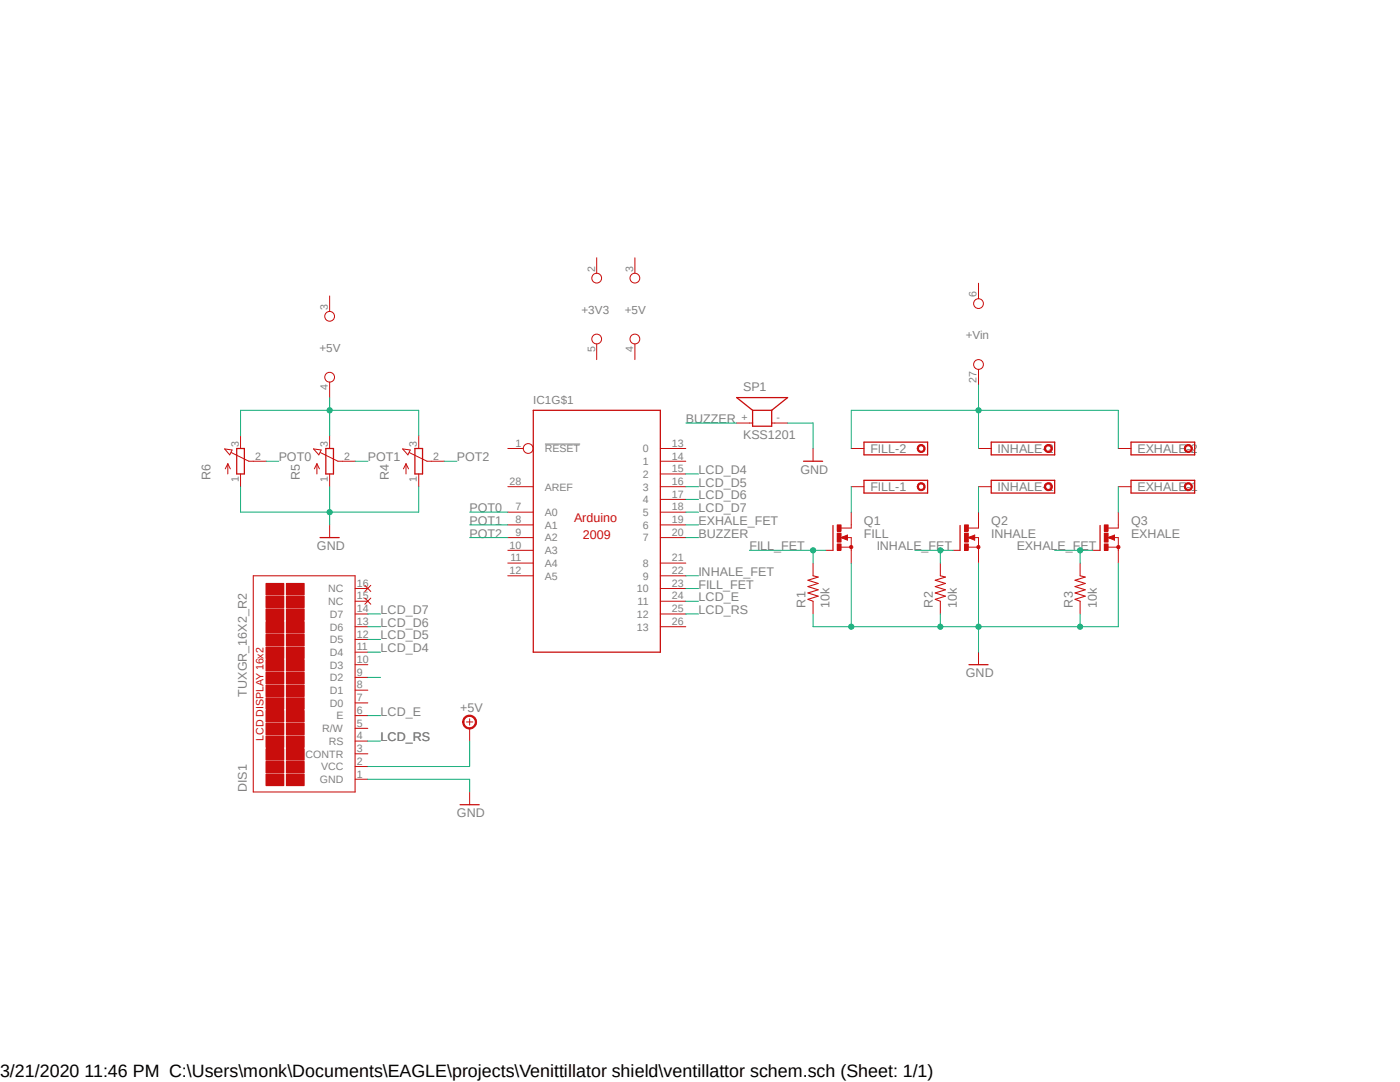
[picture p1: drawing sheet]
<svg xmlns="http://www.w3.org/2000/svg" width="279mm" height="216mm" viewBox="0 0 279 216" stroke-linecap="round" stroke-linejoin="round" font-family="sans-serif">
<path d="M39.5 47.1l200.4 116.6M239.9 47.1l-200.4 116.6" fill="none" stroke="#fff" stroke-width=".2"/>
<path d="M108.8 88.6h7" fill="none" stroke="#808080" stroke-width=".2"/>
<path d="M106.4 81.9h25.4v48.2h-25.4zM166.2 104.9v4.9" fill="none" stroke="#c90d0c" stroke-width=".25"/>
<g fill="none" stroke="#c90d0c" stroke-width=".2">
<path d="M119.1 51.4v3.1M126.7 51.4v3.1M195.3 56.5v3.1M119.1 68.6v3.2M126.7 68.6v3.2M195.3 73.7v3.1M101.3 97.1h5.1M101.3 89.5h3.1M131.8 99.7h5.1M131.8 97.1h5.1M131.8 94.6h5.1M131.8 92h5.1"/>
<path d="M131.8 89.5h5.1M101.3 114.9h5.1M101.3 112.4h5.1M101.3 107.3h5.1M101.3 104.7h5.1M101.3 102.2h5.1M101.3 109.8h5.1M131.8 120h5.1M131.8 117.4h5.1M131.8 114.9h5.1M131.8 112.4h5.1M131.8 107.3h5.1"/>
<path d="M131.8 104.7h5.1M131.8 102.2h5.1M164.8 109.8h1.4M167.9 109.2h2M167.9 107.3l1.2-.5v1zM169 107.3h.9v2.5M169.9 104.7v.7h-2M131.8 125.1h5.1M131.8 122.5h5.1"/>
<circle cx="119.1" cy="55.5" r=".98"/>
<circle cx="126.7" cy="55.5" r=".98"/>
<circle cx="119.1" cy="67.6" r=".98"/>
<circle cx="126.7" cy="67.6" r=".98"/>
<circle cx="195.3" cy="60.6" r=".98"/>
<circle cx="195.3" cy="72.7" r=".98"/>
<circle cx="105.4" cy="89.5" r=".98"/>
</g>
<path d="M169 107l-.9 .3 .9 .2v-.2h-.3" fill="none" stroke="#c90d0c" stroke-width=".34"/>
<path d="M169.6 108.9h.5l.1 .3-.1 .2-.2 .1-.3-.1z" fill-rule="evenodd" fill="#c90d0c"/>
<path d="M169.6 108.9h.5l.1 .3-.1 .2-.2 .1-.3-.1z" fill="none" stroke="#c90d0c" stroke-width=".2"/>
<path d="M167.1 108.5h.8v1.3h-.8z" fill-rule="evenodd" fill="#c90d0c"/>
<path d="M167.1 108.5h.8v1.3h-.8z" fill="none" stroke="#c90d0c" stroke-width=".2"/>
<path d="M167.1 104.7h.8v1.3h-.8z" fill-rule="evenodd" fill="#c90d0c"/>
<path d="M167.1 104.7h.8v1.3h-.8z" fill="none" stroke="#c90d0c" stroke-width=".2"/>
<path d="M167.1 106.4h.8v1.8h-.8z" fill-rule="evenodd" fill="#c90d0c"/>
<path d="M167.1 106.4h.8v1.8h-.8zM169.9 102.2v2.5M169.9 109.8v2.6M190.2 109.8h1.4M193.3 109.2h2M193.3 107.3l1.2-.5v1zM194.4 107.3h.9v2.5M195.3 104.7v.7h-2" fill="none" stroke="#c90d0c" stroke-width=".2"/>
<path d="M191.6 104.9v4.9" fill="none" stroke="#c90d0c" stroke-width=".25"/>
<path d="M194.4 107l-.9 .3 .9 .2v-.2h-.3" fill="none" stroke="#c90d0c" stroke-width=".34"/>
<path d="M195 108.9h.5v.5l-.2 .1-.3-.1z" fill-rule="evenodd" fill="#c90d0c"/>
<path d="M195 108.9h.5v.5l-.2 .1-.3-.1z" fill="none" stroke="#c90d0c" stroke-width=".2"/>
<path d="M192.5 108.5h.8v1.3h-.8z" fill-rule="evenodd" fill="#c90d0c"/>
<path d="M192.5 108.5h.8v1.3h-.8z" fill="none" stroke="#c90d0c" stroke-width=".2"/>
<path d="M192.5 104.7h.8v1.3h-.8z" fill-rule="evenodd" fill="#c90d0c"/>
<path d="M192.5 104.7h.8v1.3h-.8z" fill="none" stroke="#c90d0c" stroke-width=".2"/>
<path d="M192.5 106.4h.8v1.8h-.8z" fill-rule="evenodd" fill="#c90d0c"/>
<path d="M192.5 106.4h.8v1.8h-.8zM195.3 102.2v2.5M195.3 109.8v2.6M218.1 109.8h1.4M221.1 109.2h2.1M221.1 107.3l1.3-.5v1zM222.3 107.3h.9v2.5M223.2 104.7v.7h-2" fill="none" stroke="#c90d0c" stroke-width=".2"/>
<path d="M219.5 104.9v4.9" fill="none" stroke="#c90d0c" stroke-width=".25"/>
<path d="M222.3 107l-.9 .3 .9 .2v-.2h-.3" fill="none" stroke="#c90d0c" stroke-width=".34"/>
<path d="M223 108.9h.4v.5l-.2 .1-.2-.1-.2-.2z" fill-rule="evenodd" fill="#c90d0c"/>
<path d="M223 108.9h.4v.5l-.2 .1-.2-.1-.2-.2z" fill="none" stroke="#c90d0c" stroke-width=".2"/>
<path d="M220.4 108.5h.7v1.3h-.7z" fill-rule="evenodd" fill="#c90d0c"/>
<path d="M220.4 108.5h.7v1.3h-.7z" fill="none" stroke="#c90d0c" stroke-width=".2"/>
<path d="M220.4 104.7h.7v1.3h-.7z" fill-rule="evenodd" fill="#c90d0c"/>
<path d="M220.4 104.7h.7v1.3h-.7z" fill="none" stroke="#c90d0c" stroke-width=".2"/>
<path d="M220.4 106.4h.7v1.8h-.7z" fill-rule="evenodd" fill="#c90d0c"/>
<path d="M162.3 112.4v2.5M162.3 120v2.5M187.7 112.4v2.5M187.7 120v2.5M215.6 112.4v2.5M215.6 120v2.5M220.4 106.4h.7v1.8h-.7zM223.2 102.2v2.5M223.2 109.8v2.6M195.3 130.1v2.5" fill="none" stroke="#c90d0c" stroke-width=".2"/>
<path d="M172.4 95.8h12.7v2.6h-12.7zM193.4 132.6h3.8" fill="none" stroke="#c90d0c" stroke-width=".25"/>
<path d="M162.3 114.9l1 .2-2.1 .7 2.1 .6-2.1 .7 2.1 .6-2.1 .6 2.1 .7-2.1 .6 1.1 .4M187.7 114.9l1 .2-2.1 .7 2.1 .6-2.1 .7 2.1 .6-2.1 .6 2.1 .7-2.1 .6 1.1 .4M215.6 114.9l1 .2-2.1 .7 2.1 .6-2.1 .7 2.1 .6-2.1 .6 2.1 .7-2.1 .6 1.1 .4" fill="none" stroke="#c90d0c" stroke-width=".21"/>
<path d="M183.4 96.4a.8 .8 0 0 1 1.2 .4 .8 .8 0 0 1-.6 1.1 .8 .8 0 0 1-1-.8h.3a.54 .54 0 0 1 .8-.4 .54 .54 0 0 1 .1 .8 .54 .54 0 0 1-.9-.1v-.3h-.3z" fill-rule="evenodd" fill="#c90d0c"/>
<path d="M169.9 97.1h2.5M183.4 96.4a.8 .8 0 0 1 1.2 .4 .8 .8 0 0 1-.6 1.1 .8 .8 0 0 1-1-.8h.3a.54 .54 0 0 1 .8-.4 .54 .54 0 0 1 .1 .8 .54 .54 0 0 1-.9-.1v-.3h-.3z" fill="none" stroke="#c90d0c" stroke-width=".2"/>
<path d="M172.4 88.2h12.7v2.6h-12.7z" fill="none" stroke="#c90d0c" stroke-width=".25"/>
<path d="M183.4 88.8a.8 .8 0 0 1 1.2 .3 .8 .8 0 0 1-.6 1.2 .8 .8 0 0 1-1-.8h.3a.54 .54 0 0 1 .8-.5 .54 .54 0 0 1 .1 .9 .54 .54 0 0 1-.9-.2v-.2h-.3z" fill-rule="evenodd" fill="#c90d0c"/>
<path d="M169.9 89.5h2.5M183.4 88.8a.8 .8 0 0 1 1.2 .3 .8 .8 0 0 1-.6 1.2 .8 .8 0 0 1-1-.8h.3a.54 .54 0 0 1 .8-.5 .54 .54 0 0 1 .1 .9 .54 .54 0 0 1-.9-.2v-.2h-.3z" fill="none" stroke="#c90d0c" stroke-width=".2"/>
<path d="M197.8 95.8h12.7v2.6h-12.7z" fill="none" stroke="#c90d0c" stroke-width=".25"/>
<path d="M208.5 96.7a.82 .82 0 0 1 1.3-.2 .82 .82 0 0 1-.3 1.4 .82 .82 0 0 1-1.1-.8h.3a.55 .55 0 0 1 .7-.6 .55 .55 0 0 1 .3 .9 .55 .55 0 0 1-1 0v-.3h-.3z" fill-rule="evenodd" fill="#c90d0c"/>
<path d="M195.3 97.1h2.5M208.5 96.7a.82 .82 0 0 1 1.3-.2 .82 .82 0 0 1-.3 1.4 .82 .82 0 0 1-1.1-.8h.3a.55 .55 0 0 1 .7-.6 .55 .55 0 0 1 .3 .9 .55 .55 0 0 1-1 0v-.3h-.3z" fill="none" stroke="#c90d0c" stroke-width=".2"/>
<path d="M197.8 88.2h12.7v2.6h-12.7z" fill="none" stroke="#c90d0c" stroke-width=".25"/>
<path d="M208.5 89.1a.82 .82 0 0 1 1.3-.2 .82 .82 0 0 1-.3 1.3 .82 .82 0 0 1-1.1-.7h.3a.55 .55 0 0 1 .7-.6 .55 .55 0 0 1 .3 .9 .55 .55 0 0 1-1-.1v-.2h-.3z" fill-rule="evenodd" fill="#c90d0c"/>
<path d="M195.3 89.5h2.5M208.5 89.1a.82 .82 0 0 1 1.3-.2 .82 .82 0 0 1-.3 1.3 .82 .82 0 0 1-1.1-.7h.3a.55 .55 0 0 1 .7-.6 .55 .55 0 0 1 .3 .9 .55 .55 0 0 1-1-.1v-.2h-.3z" fill="none" stroke="#c90d0c" stroke-width=".2"/>
<path d="M225.7 95.8h12.7v2.6h-12.7z" fill="none" stroke="#c90d0c" stroke-width=".25"/>
<path d="M236.7 96.4a.82 .82 0 0 1 1.2 .4 .82 .82 0 0 1-.6 1.1 .82 .82 0 0 1-1-.8h.3a.56 .56 0 0 1 .8-.5 .56 .56 0 0 1 .2 1 .56 .56 0 0 1-1-.2v-.3h-.3z" fill-rule="evenodd" fill="#c90d0c"/>
<path d="M223.2 97.1h2.5M236.7 96.4a.82 .82 0 0 1 1.2 .4 .82 .82 0 0 1-.6 1.1 .82 .82 0 0 1-1-.8h.3a.56 .56 0 0 1 .8-.5 .56 .56 0 0 1 .2 1 .56 .56 0 0 1-1-.2v-.3h-.3z" fill="none" stroke="#c90d0c" stroke-width=".2"/>
<path d="M225.7 88.2h12.7v2.6h-12.7z" fill="none" stroke="#c90d0c" stroke-width=".25"/>
<path d="M236.7 88.8a.82 .82 0 0 1 1.2 .3 .82 .82 0 0 1-.6 1.2 .82 .82 0 0 1-1-.8h.3a.56 .56 0 0 1 .8-.5 .56 .56 0 0 1 .2 .9 .56 .56 0 0 1-1-.2v-.2h-.3z" fill-rule="evenodd" fill="#c90d0c"/>
<g fill="none" stroke="#c90d0c" stroke-width=".2">
<path d="M65.8 59.1v3M65.8 76.2v3.1M44.8 89.6l1.5 .2-.5 1zM45.5 92.5v2.1M45.5 92.5l-.5 1.1M45.5 92.5l.5 1.1M46.1 90.3l3.6 1.7h3.4M48 87v2.5M48 94.6v2.5M62.6 89.6l1.5 .2-.5 1zM63.2 92.5v2.1M63.2 92.5l-.5 1.1"/>
<path d="M63.2 92.5l.6 1.1M63.9 90.3l3.5 1.7h3.5M65.8 87v2.5M65.8 94.6v2.5M80.3 89.6l1.6 .2-.5 1zM81 92.5v2.1M81 92.5l-.5 1.1M81 92.5l.5 1.1M81.7 90.3l3.5 1.7h3.4M83.6 87v2.5M83.6 94.6v2.5M147 84.4h3.2"/>
<path d="M154 84.4h3.2M162.3 89.5v2.5M223.2 89.5h2.5M236.7 88.8a.82 .82 0 0 1 1.2 .3 .82 .82 0 0 1-.6 1.2 .82 .82 0 0 1-1-.8h.3a.56 .56 0 0 1 .8-.5 .56 .56 0 0 1 .2 .9 .56 .56 0 0 1-1-.2v-.2h-.3zM65.8 104.7v2.6"/>
<circle cx="65.8" cy="75.3" r=".98"/>
<circle cx="65.8" cy="63.1" r=".98"/>
</g>
<path d="M47.2 89.5h1.6v5.1h-1.6zM65 89.5h1.5v5.1h-1.5zM82.8 89.5h1.5v5.1h-1.5zM150.2 81.9v3.1h3.8v-3.1M150.2 81.9h3.8M150.2 81.9l-3.2-2.6h10.2l-3.2 2.6M160.4 92h3.8M63.9 107.3h3.8" fill="none" stroke="#c90d0c" stroke-width=".25"/>
<path d="M50.5 114.9h20.4v43.1h-20.4z" fill="none" stroke="#c90d0c" stroke-width=".21"/>
<path d="M53.1 154.5h3.5v2.3h-3.5z" fill-rule="evenodd" fill="#c90d0c"/>
<path d="M53.1 154.5h3.5v2.3h-3.5z" fill="none" stroke="#c90d0c" stroke-width=".2"/>
<path d="M57.1 154.5h3.6v2.3h-3.6z" fill-rule="evenodd" fill="#c90d0c"/>
<path d="M57.1 154.5h3.6v2.3h-3.6z" fill="none" stroke="#c90d0c" stroke-width=".2"/>
<path d="M53.1 151.9h3.5v2.3h-3.5z" fill-rule="evenodd" fill="#c90d0c"/>
<path d="M53.1 151.9h3.5v2.3h-3.5z" fill="none" stroke="#c90d0c" stroke-width=".2"/>
<path d="M57.1 151.9h3.6v2.3h-3.6z" fill-rule="evenodd" fill="#c90d0c"/>
<path d="M57.1 151.9h3.6v2.3h-3.6z" fill="none" stroke="#c90d0c" stroke-width=".2"/>
<path d="M53.1 149.4h3.5v2.3h-3.5z" fill-rule="evenodd" fill="#c90d0c"/>
<path d="M53.1 149.4h3.5v2.3h-3.5z" fill="none" stroke="#c90d0c" stroke-width=".2"/>
<path d="M57.1 149.4h3.6v2.3h-3.6z" fill-rule="evenodd" fill="#c90d0c"/>
<path d="M57.1 149.4h3.6v2.3h-3.6z" fill="none" stroke="#c90d0c" stroke-width=".2"/>
<path d="M53.1 146.9h3.5v2.2h-3.5z" fill-rule="evenodd" fill="#c90d0c"/>
<path d="M53.1 146.9h3.5v2.2h-3.5z" fill="none" stroke="#c90d0c" stroke-width=".2"/>
<path d="M57.1 146.9h3.6v2.2h-3.6z" fill-rule="evenodd" fill="#c90d0c"/>
<path d="M57.1 146.9h3.6v2.2h-3.6z" fill="none" stroke="#c90d0c" stroke-width=".2"/>
<path d="M53.1 144.3h3.5v2.3h-3.5z" fill-rule="evenodd" fill="#c90d0c"/>
<path d="M53.1 144.3h3.5v2.3h-3.5z" fill="none" stroke="#c90d0c" stroke-width=".2"/>
<path d="M57.1 144.3h3.6v2.3h-3.6z" fill-rule="evenodd" fill="#c90d0c"/>
<path d="M57.1 144.3h3.6v2.3h-3.6z" fill="none" stroke="#c90d0c" stroke-width=".2"/>
<path d="M53.1 141.8h3.5v2.3h-3.5z" fill-rule="evenodd" fill="#c90d0c"/>
<path d="M53.1 141.8h3.5v2.3h-3.5z" fill="none" stroke="#c90d0c" stroke-width=".2"/>
<path d="M57.1 141.8h3.6v2.3h-3.6z" fill-rule="evenodd" fill="#c90d0c"/>
<path d="M57.1 141.8h3.6v2.3h-3.6z" fill="none" stroke="#c90d0c" stroke-width=".2"/>
<path d="M53.1 139.2h3.5v2.3h-3.5z" fill-rule="evenodd" fill="#c90d0c"/>
<path d="M53.1 139.2h3.5v2.3h-3.5z" fill="none" stroke="#c90d0c" stroke-width=".2"/>
<path d="M57.1 139.2h3.6v2.3h-3.6z" fill-rule="evenodd" fill="#c90d0c"/>
<path d="M57.1 139.2h3.6v2.3h-3.6z" fill="none" stroke="#c90d0c" stroke-width=".2"/>
<path d="M53.1 136.7h3.5v2.3h-3.5z" fill-rule="evenodd" fill="#c90d0c"/>
<path d="M53.1 136.7h3.5v2.3h-3.5z" fill="none" stroke="#c90d0c" stroke-width=".2"/>
<path d="M57.1 136.7h3.6v2.3h-3.6z" fill-rule="evenodd" fill="#c90d0c"/>
<path d="M57.1 136.7h3.6v2.3h-3.6z" fill="none" stroke="#c90d0c" stroke-width=".2"/>
<path d="M53.1 134.2h3.5v2.2h-3.5z" fill-rule="evenodd" fill="#c90d0c"/>
<path d="M53.1 134.2h3.5v2.2h-3.5z" fill="none" stroke="#c90d0c" stroke-width=".2"/>
<path d="M57.1 134.2h3.6v2.2h-3.6z" fill-rule="evenodd" fill="#c90d0c"/>
<path d="M57.1 134.2h3.6v2.2h-3.6z" fill="none" stroke="#c90d0c" stroke-width=".2"/>
<path d="M53.1 131.6h3.5v2.3h-3.5z" fill-rule="evenodd" fill="#c90d0c"/>
<path d="M53.1 131.6h3.5v2.3h-3.5z" fill="none" stroke="#c90d0c" stroke-width=".2"/>
<path d="M57.1 131.6h3.6v2.3h-3.6z" fill-rule="evenodd" fill="#c90d0c"/>
<path d="M57.1 131.6h3.6v2.3h-3.6z" fill="none" stroke="#c90d0c" stroke-width=".2"/>
<path d="M53.1 129.1h3.5v2.3h-3.5z" fill-rule="evenodd" fill="#c90d0c"/>
<path d="M53.1 129.1h3.5v2.3h-3.5z" fill="none" stroke="#c90d0c" stroke-width=".2"/>
<path d="M57.1 129.1h3.6v2.3h-3.6z" fill-rule="evenodd" fill="#c90d0c"/>
<path d="M57.1 129.1h3.6v2.3h-3.6z" fill="none" stroke="#c90d0c" stroke-width=".2"/>
<path d="M53.1 126.6h3.5v2.3h-3.5z" fill-rule="evenodd" fill="#c90d0c"/>
<path d="M53.1 126.6h3.5v2.3h-3.5z" fill="none" stroke="#c90d0c" stroke-width=".2"/>
<path d="M57.1 126.6h3.6v2.3h-3.6z" fill-rule="evenodd" fill="#c90d0c"/>
<path d="M57.1 126.6h3.6v2.3h-3.6z" fill="none" stroke="#c90d0c" stroke-width=".2"/>
<path d="M53.1 124h3.5v2.3h-3.5z" fill-rule="evenodd" fill="#c90d0c"/>
<path d="M53.1 124h3.5v2.3h-3.5z" fill="none" stroke="#c90d0c" stroke-width=".2"/>
<path d="M57.1 124h3.6v2.3h-3.6z" fill-rule="evenodd" fill="#c90d0c"/>
<path d="M57.1 124h3.6v2.3h-3.6z" fill="none" stroke="#c90d0c" stroke-width=".2"/>
<path d="M53.1 121.5h3.5v2.3h-3.5z" fill-rule="evenodd" fill="#c90d0c"/>
<path d="M53.1 121.5h3.5v2.3h-3.5z" fill="none" stroke="#c90d0c" stroke-width=".2"/>
<path d="M57.1 121.5h3.6v2.3h-3.6z" fill-rule="evenodd" fill="#c90d0c"/>
<path d="M57.1 121.5h3.6v2.3h-3.6z" fill="none" stroke="#c90d0c" stroke-width=".2"/>
<path d="M53.1 119h3.5v2.2h-3.5z" fill-rule="evenodd" fill="#c90d0c"/>
<path d="M53.1 119h3.5v2.2h-3.5z" fill="none" stroke="#c90d0c" stroke-width=".2"/>
<path d="M57.1 119h3.6v2.2h-3.6z" fill-rule="evenodd" fill="#c90d0c"/>
<path d="M57.1 119h3.6v2.2h-3.6z" fill="none" stroke="#c90d0c" stroke-width=".2"/>
<path d="M53.1 116.4h3.5v2.3h-3.5z" fill-rule="evenodd" fill="#c90d0c"/>
<path d="M53.1 116.4h3.5v2.3h-3.5z" fill="none" stroke="#c90d0c" stroke-width=".2"/>
<path d="M57.1 116.4h3.6v2.3h-3.6z" fill-rule="evenodd" fill="#c90d0c"/>
<g fill="none" stroke="#c90d0c" stroke-width=".2">
<path d="M57.1 116.4h3.6v2.3h-3.6zM70.9 120h2.5M70.9 117.4h2.5M72.8 119.3l1.2 1.3M72.8 116.8l1.2 1.2M74 119.3l-1.2 1.3M74 116.8l-1.2 1.2M70.9 137.7h2.5M70.9 135.2h2.5M70.9 132.6h2.5M70.9 130.1h2.5M70.9 127.6h2.5"/>
<path d="M70.9 125.1h2.5M70.9 122.5h2.5M70.9 155.5h2.5M70.9 153h2.5M70.9 150.4h2.5M70.9 147.9h2.5M70.9 145.3h2.5M70.9 142.8h2.5M70.9 140.3h2.5M93.1 144.1h1.3M93.7 143.4v1.3"/>
</g>
<path d="M92.6 143.2a1.41 1.41 0 0 1 2.3 0 1.41 1.41 0 0 1-.7 2.2 1.41 1.41 0 0 1-1.9-1.3h.3a1.15 1.15 0 0 1 1.7-1 1.15 1.15 0 0 1 .2 2 1.15 1.15 0 0 1-1.9-.6v-.4h-.3z" fill-rule="evenodd" fill="#c90d0c"/>
<path d="M92.6 143.2a1.41 1.41 0 0 1 2.3 0 1.41 1.41 0 0 1-.7 2.2 1.41 1.41 0 0 1-1.9-1.3h.3a1.15 1.15 0 0 1 1.7-1 1.15 1.15 0 0 1 .2 2 1.15 1.15 0 0 1-1.9-.6v-.4h-.3zM93.7 145.3v2.6M93.7 158v2.6" fill="none" stroke="#c90d0c" stroke-width=".2"/>
<path d="M91.8 160.6h3.8" fill="none" stroke="#c90d0c" stroke-width=".25"/>
<path d="M169.9 112.4v12.7h53.3v-12.7M195.3 112.4v12.7" fill="none" stroke="#0dab76" stroke-width=".2"/>
<circle cx="195.3" cy="125.1" r=".51" fill="#0dab76"/>
<g fill="none" stroke="#0dab76" stroke-width=".2">
<path d="M162.3 122.5v2.6h7.6M195.3 125.1v5"/>
<circle cx="195.3" cy="125.1" r=".51"/>
</g>
<circle cx="169.9" cy="125.1" r=".51" fill="#0dab76"/>
<g fill="none" stroke="#0dab76" stroke-width=".2">
<path d="M187.7 122.5v2.6"/>
<circle cx="169.9" cy="125.1" r=".51"/>
</g>
<circle cx="187.7" cy="125.1" r=".51" fill="#0dab76"/>
<g fill="none" stroke="#0dab76" stroke-width=".2">
<path d="M215.6 122.5v2.6"/>
<circle cx="187.7" cy="125.1" r=".51"/>
</g>
<circle cx="215.6" cy="125.1" r=".51" fill="#0dab76"/>
<g fill="none" stroke="#0dab76" stroke-width=".2">
<path d="M48 97.1v5.1h35.6v-5.1M65.8 97.1v5.1M157.2 84.4h5.1v5.1"/>
<circle cx="215.6" cy="125.1" r=".51"/>
</g>
<circle cx="65.8" cy="102.2" r=".51" fill="#0dab76"/>
<g fill="none" stroke="#0dab76" stroke-width=".2">
<path d="M65.8 102.2v2.5M149.6 109.8h15.2M162.3 109.8v2.6M73.4 155.5h20.3v2.5"/>
<circle cx="65.8" cy="102.2" r=".51"/>
</g>
<circle cx="162.3" cy="109.8" r=".51" fill="#0dab76"/>
<g fill="none" stroke="#0dab76" stroke-width=".2">
<path d="M136.9 117.4h2.5M182.6 109.8h7.6M187.7 109.8v2.6"/>
<circle cx="162.3" cy="109.8" r=".51"/>
</g>
<circle cx="187.7" cy="109.8" r=".51" fill="#0dab76"/>
<g fill="none" stroke="#0dab76" stroke-width=".2">
<path d="M136.9 114.9h2.5M210.5 109.8h7.6M215.6 109.8v2.6"/>
<circle cx="187.7" cy="109.8" r=".51"/>
</g>
<circle cx="215.6" cy="109.8" r=".51" fill="#0dab76"/>
<g fill="none" stroke="#0dab76" stroke-width=".2">
<path d="M169.9 97.1v5.1M195.3 81.9v7.6M195.3 97.1v5.1M223.2 81.9h-53.3v7.6M223.2 97.1v5.1M136.9 104.7h2.5"/>
<circle cx="215.6" cy="109.8" r=".51"/>
</g>
<circle cx="195.3" cy="81.9" r=".51" fill="#0dab76"/>
<g fill="none" stroke="#0dab76" stroke-width=".2">
<path d="M195.3 76.8v5.1M48 87v-5.1h35.6v5.1M65.8 81.9v5.1M136.9 84.4h10.1M223.2 81.9v7.6M136.9 107.3h2.5"/>
<circle cx="195.3" cy="81.9" r=".51"/>
</g>
<circle cx="65.8" cy="81.9" r=".51" fill="#0dab76"/>
<g fill="none" stroke="#0dab76" stroke-width=".2">
<path d="M65.8 79.3v2.6M53.1 92h2.5M70.9 92h2.5M88.6 92h2.6M136.9 97.1h2.5M136.9 94.6h2.5M136.9 99.7h2.5M93.7 102.2h7.6M93.7 104.7h7.6M93.7 107.3h7.6M136.9 102.2h2.5M136.9 120h2.5"/>
<path d="M73.4 127.6h2.5M73.4 130.1h2.5M73.4 135.2h2.5M73.4 122.5h2.5M73.4 125.1h2.5M136.9 122.5h2.5M73.4 147.9h2.5M73.4 142.8h2.5M93.7 147.9v5.1h-20.3"/>
<circle cx="65.8" cy="81.9" r=".51"/>
</g>
<text font-size="3.6" x="0" y="214.9">3/21/2020 11:46 PM C:\Users\monk\Documents\EAGLE\projects\Venittillator shield\ventillattor schem.sch (Sheet: 1/1)</text>
<g font-size="2.5" fill="#808080">
<text x="148.3" y="78.1">SP1</text>
<text x="136.9" y="84.4">BUZZER</text>
<text x="148.3" y="87.6">KSS1201</text>
<text x="42" y="95.8" transform="rotate(-90 42 95.8)">R6</text>
<text x="55.6" y="92">POT0</text>
<text x="59.8" y="95.8" transform="rotate(-90 59.8 95.8)">R5</text>
<text x="73.4" y="92">POT1</text>
<text x="77.6" y="95.8" transform="rotate(-90 77.6 95.8)">R4</text>
<text x="91.2" y="92">POT2</text>
<text x="139.4" y="94.6">LCD_D4</text>
<text x="159.7" y="94.6">GND</text>
<text x="173.7" y="90.4">FILL-2</text>
<text x="199.1" y="90.4">INHALE-2</text>
<text x="227" y="90.4">EXHALE-2</text>
<text x="139.4" y="97.1">LCD_D5</text>
<text x="139.4" y="99.7">LCD_D6</text>
<text x="173.7" y="98">FILL-1</text>
<text x="199.1" y="98">INHALE-1</text>
<text x="227" y="98">EXHALE-1</text>
<text x="93.7" y="102.2">POT0</text>
<text x="93.7" y="104.7">POT1</text>
<text x="93.7" y="107.3">POT2</text>
<text x="139.4" y="104.7">EXHALE_FET</text>
<text x="139.4" y="107.3">BUZZER</text>
<text x="139.4" y="102.2">LCD_D7</text>
<text x="172.4" y="107.3">FILL</text>
<text x="172.4" y="104.7">Q1</text>
<text x="197.8" y="107.3">INHALE</text>
<text x="197.8" y="104.7">Q2</text>
<text x="225.7" y="107.3">EXHALE</text>
<text x="225.7" y="104.7">Q3</text>
<text x="63.2" y="109.8">GND</text>
<text x="149.6" y="109.8">FILL_FET</text>
<text x="175" y="109.8">INHALE_FET</text>
<text x="202.9" y="109.8">EXHALE_FET</text>
<text x="139.4" y="117.4">FILL_FET</text>
<text x="139.4" y="114.9">INHALE_FET</text>
<text x="139.4" y="120">LCD_E</text>
<text x="75.9" y="125.1">LCD_D6</text>
<text x="75.9" y="122.5">LCD_D7</text>
<text x="139.4" y="122.5">LCD_RS</text>
<text x="160.8" y="121.2" transform="rotate(-90 160.8 121.2)">R1</text>
<text x="165.6" y="121.2" transform="rotate(-90 165.6 121.2)">10k</text>
<text x="186.1" y="121.2" transform="rotate(-90 186.1 121.2)">R2</text>
<text x="191" y="121.2" transform="rotate(-90 191 121.2)">10k</text>
<text x="214.1" y="121.2" transform="rotate(-90 214.1 121.2)">R3</text>
<text x="218.9" y="121.2" transform="rotate(-90 218.9 121.2)">10k</text>
<text x="75.9" y="127.6">LCD_D5</text>
<text x="75.9" y="130.1">LCD_D4</text>
<text x="192.7" y="135.2">GND</text>
<text x="49.3" y="139" transform="rotate(-90 49.3 139)">TUXGR_16X2_R2</text>
<text x="75.9" y="142.8">LCD_E</text>
<text x="91.8" y="142.2">+5V</text>
<text x="75.9" y="147.9">LCD_RS</text>
<text x="49.3" y="158" transform="rotate(-90 49.3 158)">DIS1</text>
<text x="91.2" y="163.1">GND</text>
</g>
<g font-size="2.5" fill="#c90d0c">
<text x="114.6" y="104.2">Arduino</text>
<text x="116.3" y="107.5">2009</text>
</g>
<g font-size="2.3" fill="#808080">
<text x="116" y="62.6">+3V3</text>
<text x="124.7" y="62.6">+5V</text>
<text x="63.8" y="70.2">+5V</text>
<text x="192.7" y="67.7">+Vin</text>
<text x="106.4" y="80.6">IC1G$1</text>
</g>
<g font-size="2.1" fill="#808080">
<text x="118.7" y="54.2" transform="rotate(-90 118.7 54.2)">2</text>
<text x="126.4" y="54.2" transform="rotate(-90 126.4 54.2)">3</text>
<text x="194.9" y="59.3" transform="rotate(-90 194.9 59.3)">6</text>
<text x="65.4" y="61.8" transform="rotate(-90 65.4 61.8)">3</text>
<text x="118.7" y="70.2" transform="rotate(-90 118.7 70.2)">5</text>
<text x="126.4" y="70.2" transform="rotate(-90 126.4 70.2)">4</text>
<text x="65.4" y="77.8" transform="rotate(-90 65.4 77.8)">4</text>
<text x="194.9" y="76.5" transform="rotate(-90 194.9 76.5)">27</text>
<text x="47.7" y="89.2" transform="rotate(-90 47.7 89.2)">3</text>
<text x="65.4" y="89.2" transform="rotate(-90 65.4 89.2)">3</text>
<text x="83.2" y="89.2" transform="rotate(-90 83.2 89.2)">3</text>
<text x="102.9" y="89.2">1</text>
<text x="134.1" y="89.2">13</text>
<text x="148" y="84.1">+</text>
<text x="155" y="84.1">-</text>
<text x="50.9" y="91.7">2</text>
<text x="68.7" y="91.7">2</text>
<text x="86.4" y="91.7">2</text>
<text x="108.8" y="90.3">RESET</text>
<text x="128.3" y="95.3">2</text>
<text x="128.3" y="92.8">1</text>
<text x="128.3" y="90.3">0</text>
<text x="134.1" y="94.2">15</text>
<text x="134.1" y="91.7">14</text>
<text x="47.7" y="96.1" transform="rotate(-90 47.7 96.1)">1</text>
<text x="65.4" y="96.1" transform="rotate(-90 65.4 96.1)">1</text>
<text x="83.2" y="96.1" transform="rotate(-90 83.2 96.1)">1</text>
<text x="101.7" y="96.8">28</text>
<text x="102.9" y="101.9">7</text>
<text x="108.8" y="97.9">AREF</text>
<text x="128.3" y="100.4">4</text>
<text x="128.3" y="97.9">3</text>
<text x="134.1" y="101.9">18</text>
<text x="134.1" y="99.3">17</text>
<text x="134.1" y="96.8">16</text>
<text x="102.9" y="106.9">9</text>
<text x="102.9" y="104.4">8</text>
<text x="108.8" y="103">A0</text>
<text x="108.8" y="105.5">A1</text>
<text x="128.3" y="105.5">6</text>
<text x="128.3" y="103">5</text>
<text x="134.1" y="106.9">20</text>
<text x="134.1" y="104.4">19</text>
<text x="101.7" y="109.5">10</text>
<text x="101.9" y="112">11</text>
<text x="108.8" y="113.1">A4</text>
<text x="108.8" y="110.6">A3</text>
<text x="108.8" y="108">A2</text>
<text x="128.3" y="113.1">8</text>
<text x="128.3" y="108">7</text>
<text x="134.1" y="112">21</text>
<text x="65.5" y="118.2">NC</text>
<text x="71.2" y="119.6">15</text>
<text x="71.2" y="117.1">16</text>
<text x="101.7" y="114.5">12</text>
<text x="108.8" y="115.7">A5</text>
<text x="127.1" y="118.2">10</text>
<text x="128.3" y="115.7">9</text>
<text x="134.1" y="119.6">24</text>
<text x="134.1" y="117.1">23</text>
<text x="134.1" y="114.5">22</text>
<text x="65.5" y="120.7">NC</text>
<text x="65.8" y="125.8">D6</text>
<text x="65.8" y="123.3">D7</text>
<text x="71.2" y="124.7">13</text>
<text x="71.2" y="122.1">14</text>
<text x="127.1" y="125.8">13</text>
<text x="127.1" y="123.3">12</text>
<text x="127.3" y="120.7">11</text>
<text x="134.1" y="124.7">26</text>
<text x="134.1" y="122.1">25</text>
<text x="65.8" y="130.9">D4</text>
<text x="65.8" y="128.4">D5</text>
<text x="71.2" y="129.8">11</text>
<text x="71.2" y="127.2">12</text>
<text x="65.8" y="135.9">D2</text>
<text x="65.8" y="133.4">D3</text>
<text x="71.2" y="137.4">8</text>
<text x="71.2" y="134.8">9</text>
<text x="71.2" y="132.3">10</text>
<text x="65.8" y="141">D0</text>
<text x="65.8" y="138.5">D1</text>
<text x="67.1" y="143.6">E</text>
<text x="71.2" y="142.5">6</text>
<text x="71.2" y="139.9">7</text>
<text x="64.3" y="146.1">R/W</text>
<text x="65.6" y="148.6">RS</text>
<text x="71.2" y="147.5">4</text>
<text x="71.2" y="145">5</text>
<text x="61" y="151.2">CONTR</text>
<text x="64.1" y="153.7">VCC</text>
<text x="71.2" y="155.2">1</text>
<text x="71.2" y="152.6">2</text>
<text x="71.2" y="150.1">3</text>
<text x="63.8" y="156.3">GND</text>
</g>
<text font-size="2.1" fill="#c90d0c" x="52.6" y="147.9" transform="rotate(-90 52.6 147.9)">LCD DISPLAY 16x2</text>
</svg>
